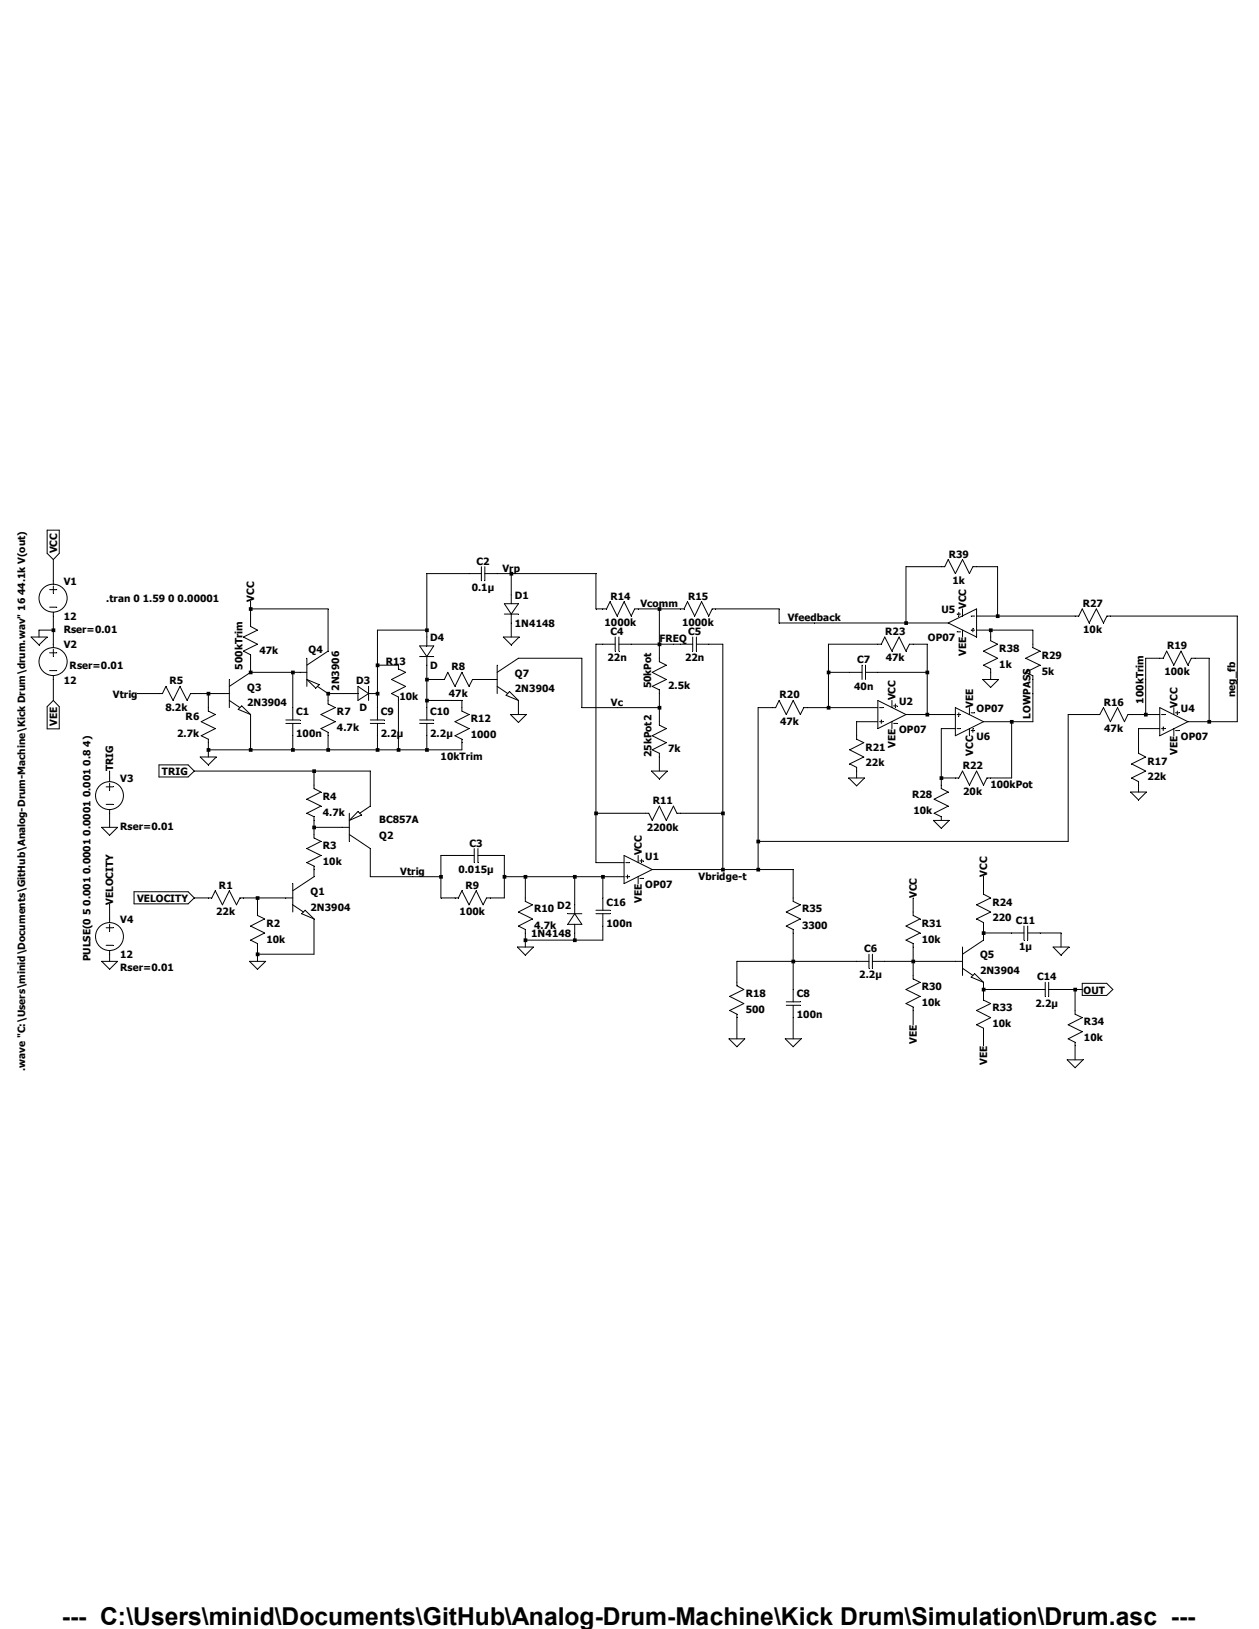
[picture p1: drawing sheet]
<svg xmlns="http://www.w3.org/2000/svg" width="216mm" height="279mm" viewBox="0 0 216 279" stroke-linecap="round" stroke-linejoin="round" font-family="sans-serif">
<g fill="none" stroke="#000" stroke-width=".17">
<path d="M8.1 90.9h2.1v4l-1.1 1.1-1-1.1zM9.1 96v4.2M82.5 98.4h-9.3v12.4M82.5 97.2v2.4M83.1 98.4h19.1v6h1.8l.6-1.2 1.2 2.5 1.2-2.5 1.2 2.5 .6-1.3h8.5l.6-1.2 1.2 2.5 1.2-2.5 1.2 2.5 .6-1.3h11.5v2.4h29M83.1 97.2v2.4M87.7 98.4v5.1M5.3 109.3h2.8l-1.4 1.3zM8.5 101.1h1.2M8.5 104.1h1.2M8.5 112h1.2M8.5 115h1.2"/>
<path d="M9.1 100.5v1.2M9.1 105v6.1M9.1 111.4v1.2M9.1 115.9v4.2M9.1 108.1h-2.4v1.2M23.6 119h4.3l.5-1.3 1.3 2.4 1.2-2.4 1.2 2.4 .6-1.1h6.6M35.7 119v3l1.2 .6-2.4 1.2 2.4 1.2-2.4 1.2 1.2 .6v3M39.3 116.5v4.9M43 115.3l-3.7 2.4M43 103.2v4.2l1.2 .7-2.5 1.2 2.5 1.2-2.5 1.2 1.3 .6v3M43 104.4h13.3v7.3l-3.7 2.4M43 115.3h9.6"/>
<path d="M50.2 115.3v8.2M52.6 116.5l2.1 .9-.6 .6zM52.6 112.9v4.8M54.4 117.7l1.9 1.3M56.3 119h5.1M56.3 119v1.7l1.2 .7-2.5 1.2 2.5 1.2-2.5 1.2 1.3 .6v3M61.4 117.7l1.8 1.3-1.8 1.1zM63.2 119h1.5M63.2 117.7v2.4M64.7 114.1h3.6v.6l1.3 .6-2.5 1.2 2.5 1.2-2.5 1.3 1.2 .5v9.1M72 112.6h2.4M72 110.8h2.4l-1.2 1.8z"/>
<path d="M73.2 116.5h3l.6-1.2 1.2 2.4 1.2-2.4 1.2 2.4 .6-1.2h4.3M73.2 112.6v10.9M73.2 108.1h-8.5v15.4M85.3 115.3l3.6-2.4h10.9v8.5h13.3M85.3 117.7l1.8 1.3M85.3 114.1v4.9M86.3 109.3h2.7l-1.3 1.3zM86.5 105.3h2.4M86.5 103.5h2.4l-1.2 1.8zM87.4 118.6l1.5 1.5-2.1-.8zM87.7 105.3v4M105.5 110.5h-3.3v37.5h4.8"/>
<path d="M105.5 109.3v2.4M106.1 110.5h12.7M106.1 109.3v2.4M113.1 104.4v9.1l1.2 .6-2.5 1.2 2.5 1.2-2.5 1.2 1.3 .6v6.1l1.2 .6-2.5 1.2 2.5 1.2-2.5 1.2 1.3 .6v3M118.8 109.3v2.4M119.4 110.5h4.6v38.6M119.4 109.3v2.4M142.1 115.3h5.7M147.8 114.1v2.4M148.4 115.3h10.6M148.4 114.1v2.4M162.6 106.8l4.9-2.4v4.9z"/>
<path d="M164.1 105.3h.6M164.1 108.4h.6M164.4 105v.7M165.1 104.4v1.3M165.1 108.1v1.2M166.5 105.7h.6M166.5 108.1h.6M166.8 107.8v.6M167.5 108.1h9.6v3l1.3 .6-2.5 1.2 2.5 1.2-2.5 1.2 1.2 .6v7.9h-8.4M167.5 105.7h17.5l.6-1.3 1.2 2.4 1.2-2.4 1.2 2.4 .6-1.1h22.4v18.1h-8.5M168.5 116.5h2.7l-1.3 1.4zM169.9 108.1v1.8l1.2 .6-2.4 1.2 2.4 1.2-2.4 1.2 1.2 .6v1.8"/>
<path d="M171.1 105.7v-8.5h-4.3l-.6 1.2-1.1-2.4-1.3 2.4-1.2-2.4-.6 1.2h-6.6v9.6M8.1 121.2l1-1.1 1.1 1.1v3.8h-2.1zM18.2 135h1.2M18.2 138h1.2M18.8 132.2v1.9M18.8 134.4v1.2M18.8 138.9v3M27.3 131.2h5l1 1-1 1.1h-5zM33.3 132.2h30.2v6.1l-1.8 1.2M34.3 129.8h2.8l-1.4 1.4zM39.3 120.1l1.8 1.3M40.9 121.7l.5-.6 1.6 1.5z"/>
<path d="M43 122.6v6M49 123.5h2.4M49 124.1h2.4M50.2 124.1v4.5M53.8 132.2v3.1l1.2 .5-2.4 1.3 2.4 1.2-2.4 1.2 1.2 .6v3.6l1.2 .6-2.4 1.2 2.4 1.2-2.4 1.3 1.2 .5v1.9l-3.6 2.4M59.9 139.5v4.8M61.4 139.2l.6 .6-2.1 .9zM63.5 123.5h2.4M63.5 124.1h2.4M64.7 124.1v4.5M72 123.5h2.4M72 124.1h2.4"/>
<path d="M73.2 124.1v4.5M73.2 120.1h6v1.9l1.2 .6-2.4 1.2 2.4 1.2-2.4 1.2 1.2 .6v1.8h-43.5M87.5 122.6h2.8l-1.4 1.3zM88.9 120.1v2.5M102.2 139.5h9.1l.5 1.2 1.3-2.4 1.2 2.4 1.2-2.4 .6 1.2h7.9M111.7 132.2h2.7l-1.3 1.4zM142.1 121.4v-10.9h9l.6-1.2 1.3 2.4 1.2-2.4 1.2 2.4 .6-1.2h3v12.1M145.5 133.4h2.8l-1.4 1.4zM150.5 121.4h-12.7l-.6 1.2-1.2-2.5-1.2 2.5-1.2-2.5-.6 1.3h-3v27.7M150.5 120.1l4.9 2.5-4.9 2.4zM150.5 123.8h-3.6v3l1.2 .6-2.4 1.2 2.4 1.2-2.4 1.2 1.2 .6v1.8M150.8 121.4h.6"/>
<path d="M150.8 123.8h.6M151.1 123.5v.6M153 120.1v1.3M153 123.8v1.2M153.2 124.1h.6M153.2 121.1h.6M153.5 120.7v.7M155.4 122.6h8.4M163.8 125h-2.4v10.3l1.2 .5-2.4 1.3 2.4 1.2-2.4 1.2 1.2 .6v.6M163.8 121.4l4.9 2.4-4.9 2.4zM164.1 122.6h.6M164.1 125h.6"/>
<path d="M164.4 122.3v.6M166.2 121.4v1.2M166.2 125v1.2M166.5 122.3h.6M166.5 125.3h.6M166.8 125v.6M173.5 123.8v9.6h-4.3l-.5 1.3-1.2-2.5-1.3 2.5-1.1-2.5-.7 1.2h-3M193.9 135.8h2.7l-1.4 1.4zM196.5 122.6v-9.7h3l.6-1.2 1.2 2.4 1.2-2.4 1.2 2.4 .6-1.2h3v10.9M198.9 122.6h-5.5l-.6 1.2-1.2-2.4-1.2 2.4-1.2-2.4-.6 1.2h-5.4v21.7h-53.2M198.9 125h-3.7v4.2l1.3 .6-2.4 1.2 2.4 1.2-2.4 1.2 1.1 .7v1.7M198.9 121.4l4.8 2.4-4.8 2.4z"/>
<path d="M199.2 122.6h.6M199.2 125h.6M199.5 124.7v.6M201.3 121.4v1.2M201.3 125v1.2M201.6 122.3h.6M201.6 125.3h.6M201.9 122v.6M17.4 141.9h2.8l-1.4 1.4zM18.2 159.1h1.2M18.8 155.2v3M18.8 158.5v1.2"/>
<path d="M23 153h9.3l1 1-1 1h-9.3zM33.3 154h3l.6-1.2 1.2 2.4 1.2-2.4 1.3 2.4 .5-1.2h9.1M44.2 154v3l1.2 .6-2.4 1.2 2.4 1.2-2.4 1.2 1.2 .6v3.1M50.2 155.2l1.8 1.2M50.2 151.6v4.8M51.7 156.7l.6-.6 1.5 1.5zM53.8 157.6v6.1h-9.6M53.8 141.9h6.1M59.9 143.1l3.6 2.4v4.9h12.1M81.3 146.7h-5.7v7.3h3l.6-1.2 1.2 2.4 1.3-2.4 1.1 2.4 .6-1.2h3.1v-7.3h-4.5M81.3 145.5v2.5M82 145.5v2.5"/>
<path d="M86.5 150.4h20.5M90.1 150.4v4.2l1.2 .6-2.4 1.2 2.4 1.2-2.4 1.2 1.2 .6v3M97.4 156.7h2.4M98.6 156.7l1.2 1.8h-2.4zM98.6 150.4v6.3M98.6 158.5v2.7M102.2 156.7h2.4M102.2 156.1h2.4M103.4 150.4v5.7M103.4 156.7v4.5h-13.3M107 146.7l4.8 2.4-4.8 2.5zM107.3 148h.6"/>
<path d="M107.3 150.4h.6M107.6 150.1v.6M109.4 146.7v1.3M109.4 150.4v1.2M109.7 147.7h.7M109.7 150.7h.7M110 147.4v.6M111.8 149.1h24.2v5.5l1.2 .6-2.4 1.2 2.4 1.2-2.4 1.2 1.2 .6v12.4M156.6 154v3l1.2 .6-2.4 1.2 2.4 1.2-2.4 1.2 1.2 .6v6.1l1.2 .6-2.4 1.2 2.4 1.2-2.4 1.2 1.2 .6v3.1M160.1 140.7h2.7l-1.4 1.4zM168.7 150.4v3l1.2 .6-2.4 1.2 2.4 1.2-2.4 1.2 1.2 .6v3l-3.6 2.5M175.6 158.8v2.4"/>
<path d="M176.2 158.8v2.4M17.4 164.9h2.8l-1.4 1.3zM18.2 162.1h1.2M18.8 163.1v1.8M42.8 164.9h2.8l-1.4 1.3zM88.7 162.4h2.8l-1.4 1.4zM125 178.2h2.7l-1.3 1.3zM134.7 178.2h2.7l-1.4 1.3zM134.8 171.8h2.4M134.8 172.4h2.4M136 172.4v5.8M149 164.9h-22.6v4.2l1.2 .6-2.5 1.2 2.5 1.2-2.5 1.2 1.3 .6v4.3"/>
<path d="M149 163.7v2.4M149.6 164.9h15.5M149.6 163.7v2.4M165.1 162.4v4.9M165.1 166.1l1.7 1.2M166.5 167.6l.6-.6 1.6 1.5zM168.7 168.5v3l1.2 .6-2.4 1.2 2.4 1.2-2.4 1.3 1.2 .6v3M168.7 169.7h10.5M168.7 160h6.9M176.2 160h5.7v2.4M179.2 168.5v2.4M179.8 169.7h5.8"/>
<path d="M179.8 168.5v2.4M180.6 162.4h2.7l-1.4 1.4zM184.4 169.7v4.2l1.2 .6-2.4 1.3 2.4 1.2-2.4 1.2 1.2 .6v3M185.6 168.7h4.2l1 1-1 1h-4.2zM183 181.8h2.7l-1.3 1.3z"/>
<circle cx="9.1" cy="113.5" r="2.4"/>
<circle cx="9.1" cy="102.6" r="2.4"/>
<circle cx="18.8" cy="136.5" r="2.39"/>
<circle cx="18.8" cy="160.6" r="2.39"/>
</g>
<path d="M8.8 107.8h.7v.6h-.7zM35.4 118.7h.7v.6h-.7zM35.4 128.3h.7v.6h-.7zM42.7 104.1h.6v.7h-.6zM42.7 115h.6v.7h-.6zM42.7 128.3h.6v.6h-.6zM43.9 153.7h.6v.6h-.6zM43.9 163.4h.6v.6h-.6zM49.9 115h.6v.7h-.6zM49.9 128.3h.6v.6h-.6zM53.6 132h.6v.6h-.6zM53.6 141.6h.6v.6h-.6zM56 118.7h.6v.6h-.6zM56 128.3h.6v.6h-.6zM64.4 113.8h.7v.6h-.7zM64.4 118.7h.7v.6h-.7zM64.4 128.3h.7v.6h-.7zM68 128.3h.7v.6h-.7zM72.9 107.8h.6v.6h-.6zM72.9 116.2h.6v.7h-.6zM72.9 119.8h.6v.7h-.6zM72.9 128.3h.6v.6h-.6zM75.3 150.1h.6v.6h-.6zM86.2 150.1h.6v.6h-.6zM87.4 98.1h.6v.6h-.6zM89.8 150.1h.6v.6h-.6zM89.8 161h.6v.6h-.6zM98.3 150.1h.6v.6h-.6zM98.3 161h.6v.6h-.6zM101.9 139.2h.6v.6h-.6zM103.1 150.1h.6v.6h-.6zM112.8 104.1h.6v.7h-.6zM112.8 110.2h.6v.6h-.6zM112.8 121.1h.6v.6h-.6zM123.7 139.2h.6v.6h-.6zM123.7 148.8h.6v.7h-.6zM129.7 144h.6v.7h-.6zM129.7 148.8h.6v.7h-.6zM135.7 164.6h.7v.6h-.7zM141.8 115h.6v.7h-.6zM141.8 121.1h.6v.6h-.6zM155.1 106.6h.6v.6h-.6zM156.3 164.6h.6v.6h-.6zM158.7 115h.6v.7h-.6zM158.7 122.3h.6v.6h-.6zM161.1 133.1h.7v.7h-.7zM168.4 159.7h.6v.7h-.6zM168.4 169.4h.6v.7h-.6zM169.6 107.8h.6v.6h-.6zM170.8 105.4h.6v.6h-.6zM173.2 123.5h.6v.6h-.6zM184.1 169.4h.6v.7h-.6zM196.2 122.3h.6v.6h-.6zM207.1 123.5h.6v.6h-.6z" fill-rule="evenodd" fill="#000"/>
<text font-size="4.2" x="10.6" y="278.7">--- C:\Users\minid\Documents\GitHub\Analog-Drum-Machine\Kick Drum\Simulation\Drum.asc ---</text>
<g font-size="1.7">
<text x="9.8" y="94.9" transform="rotate(-90 9.8 94.9)">VCC</text>
<text x="162.7" y="95.6">R39</text>
<text x="10.9" y="100.3">V1</text>
<text x="80.9" y="101.3">0.1µ</text>
<text x="81.7" y="96.9">C2</text>
<text x="86.1" y="98">Vrp</text>
<text x="163.3" y="100.1">1k</text>
<text x="10.9" y="106.4">12</text>
<text x="18.2" y="103.3">.tran 0 1.59 0 0.00001</text>
<text x="43.6" y="103.2" transform="rotate(-90 43.6 103.2)">VCC</text>
<text x="88.3" y="102.7">D1</text>
<text x="88.3" y="107.6">1N4148</text>
<text x="103.7" y="107.4">1000k</text>
<text x="104.7" y="102.9">R14</text>
<text x="109.8" y="104.1">Vcomm</text>
<text x="117" y="107.4">1000k</text>
<text x="118" y="102.9">R15</text>
<text x="135.1" y="106.5">Vfeedback</text>
<text x="161.5" y="105.2">U5</text>
<text x="165.7" y="104.4" transform="rotate(-90 165.7 104.4)">VCC</text>
<text x="185.7" y="104.1">R27</text>
<text x="10.9" y="108.5">Rser=0.01</text>
<text x="10.9" y="111.2">V2</text>
<text x="44.5" y="112.1">47k</text>
<text x="52.9" y="112">Q4</text>
<text x="73.8" y="110">D4</text>
<text x="104.2" y="113.4">22n</text>
<text x="104.7" y="108.9">C4</text>
<text x="113.1" y="110.2">FREQ</text>
<text x="117.5" y="113.4">22n</text>
<text x="118" y="108.9">C5</text>
<text x="147" y="113.7">C7</text>
<text x="151.8" y="108.9">R23</text>
<text x="151.9" y="113.4">47k</text>
<text x="159.1" y="110">OP07</text>
<text x="165.7" y="112.5" transform="rotate(-90 165.7 112.5)">VEE</text>
<text x="171.4" y="111.8">R38</text>
<text x="178.6" y="113">R29</text>
<text x="185.8" y="108.6">10k</text>
<text x="200.2" y="111.3">R19</text>
<text x="10.9" y="117.3">12</text>
<text x="11.9" y="114.8">Rser=0.01</text>
<text x="19.3" y="119.7">Vtrig</text>
<text x="29.1" y="117.4">R5</text>
<text x="41.6" y="114.9" transform="rotate(-90 41.6 114.9)">500kTrim</text>
<text x="42.4" y="118.4">Q3</text>
<text x="58.2" y="118.5" transform="rotate(-90 58.2 118.5)">2N3906</text>
<text x="61.1" y="117.4">D3</text>
<text x="66.2" y="114">R13</text>
<text x="73.8" y="114.8">D</text>
<text x="77" y="119.5">47k</text>
<text x="77.4" y="115">R8</text>
<text x="88.3" y="116">Q7</text>
<text x="88.3" y="118.7">2N3904</text>
<text x="111.7" y="118.1" transform="rotate(-90 111.7 118.1)">50kPot</text>
<text x="114.6" y="118.2">2.5k</text>
<text x="133.7" y="119.8">R20</text>
<text x="146.5" y="118.3">40n</text>
<text x="171.4" y="114.5">1k</text>
<text x="178.6" y="115.7">5k</text>
<text x="199.7" y="115.8">100k</text>
<text x="211.8" y="119.6" transform="rotate(-90 211.8 119.6)">neg_fb</text>
<text x="9.8" y="124.5" transform="rotate(-90 9.8 124.5)">VEE</text>
<text x="28.4" y="121.9">8.2k</text>
<text x="31.8" y="123.6">R6</text>
<text x="42.4" y="121.2">2N3904</text>
<text x="50.8" y="122.7">C1</text>
<text x="57.8" y="122.7">R7</text>
<text x="57.8" y="125.4">4.7k</text>
<text x="61.6" y="121.9">D</text>
<text x="65.3" y="122.7">C9</text>
<text x="68.5" y="120.1">10k</text>
<text x="73.8" y="122.7">C10</text>
<text x="80.7" y="123.9">R12</text>
<text x="104.8" y="121">Vc</text>
<text x="133.8" y="124.3">47k</text>
<text x="153.6" y="120.1" transform="rotate(-90 153.6 120.1)">VCC</text>
<text x="154.2" y="120.9">U2</text>
<text x="154.2" y="125.7">OP07</text>
<text x="166.9" y="121.4" transform="rotate(-90 166.9 121.4)">VEE</text>
<text x="167.5" y="122.1">OP07</text>
<text x="176.7" y="123.3" transform="rotate(-90 176.7 123.3)">LOWPASS</text>
<text x="189.3" y="121">R16</text>
<text x="189.4" y="125.5">47k</text>
<text x="196.1" y="120.7" transform="rotate(-90 196.1 120.7)">100kTrim</text>
<text x="201.9" y="121.4" transform="rotate(-90 201.9 121.4)">VCC</text>
<text x="202.5" y="122.1">U4</text>
<text x="30.4" y="126.3">2.7k</text>
<text x="50.8" y="126.3">100n</text>
<text x="65.3" y="126.3">2.2µ</text>
<text x="73.8" y="126.3">2.2µ</text>
<text x="75.6" y="130.3">10kTrim</text>
<text x="80.7" y="126.6">1000</text>
<text x="111.7" y="129.9" transform="rotate(-90 111.7 129.9)">25kPot2</text>
<text x="114.6" y="129">7k</text>
<text x="148.4" y="128.7">R21</text>
<text x="148.4" y="131.4">22k</text>
<text x="153.6" y="128.2" transform="rotate(-90 153.6 128.2)">VEE</text>
<text x="165.1" y="131.9">R22</text>
<text x="166.9" y="129.6" transform="rotate(-90 166.9 129.6)">VCC</text>
<text x="167.5" y="126.9">U6</text>
<text x="196.8" y="131.1">R17</text>
<text x="201.9" y="129.5" transform="rotate(-90 201.9 129.5)">VEE</text>
<text x="202.5" y="126.9">OP07</text>
<text x="19.4" y="132.3" transform="rotate(-90 19.4 132.3)">TRIG</text>
<text x="20.6" y="134.2">V3</text>
<text x="27.8" y="133">TRIG</text>
<text x="55.4" y="137.2">R4</text>
<text x="111.9" y="137.9">R11</text>
<text x="156.4" y="136.9">R28</text>
<text x="165.2" y="136.4">20k</text>
<text x="169.8" y="135.2">100kPot</text>
<text x="196.8" y="133.9">22k</text>
<text x="20.6" y="142.3">Rser=0.01</text>
<text x="55.4" y="139.9">4.7k</text>
<text x="65" y="143.8">Q2</text>
<text x="65" y="141.1">BC857A</text>
<text x="110.9" y="142.5">2200k</text>
<text x="156.6" y="139.6">10k</text>
<text x="55.4" y="145.6">R3</text>
<text x="55.4" y="148.4">10k</text>
<text x="78.6" y="149.7">0.015µ</text>
<text x="80.5" y="145.2">C3</text>
<text x="110.1" y="146.7" transform="rotate(-90 110.1 146.7)">VCC</text>
<text x="110.7" y="147.4">U1</text>
<text x="19.4" y="155.2" transform="rotate(-90 19.4 155.2)">VELOCITY</text>
<text x="23.5" y="154.7">VELOCITY</text>
<text x="37.5" y="152.4">R1</text>
<text x="53.3" y="153.5">Q1</text>
<text x="68.6" y="150">Vtrig</text>
<text x="79.8" y="152.4">R9</text>
<text x="95.5" y="155.9">D2</text>
<text x="104" y="155.3">C16</text>
<text x="110.1" y="154.8" transform="rotate(-90 110.1 154.8)">VEE</text>
<text x="110.7" y="152.3">OP07</text>
<text x="119.8" y="150.9">Vbridge-t</text>
<text x="157.2" y="154" transform="rotate(-90 157.2 154)">VCC</text>
<text x="169.3" y="150.4" transform="rotate(-90 169.3 150.4)">VCC</text>
<text x="170.2" y="155.3">R24</text>
<text x="20.6" y="158.3">V4</text>
<text x="37.1" y="156.9">22k</text>
<text x="45.7" y="159">R2</text>
<text x="45.7" y="161.7">10k</text>
<text x="53.3" y="156.2">2N3904</text>
<text x="78.8" y="156.9">100k</text>
<text x="91.1" y="160.7">1N4148</text>
<text x="91.6" y="156.5">R10</text>
<text x="91.6" y="159.3">4.7k</text>
<text x="104" y="159">100n</text>
<text x="137.5" y="156.5">R35</text>
<text x="137.5" y="159.3">3300</text>
<text x="158.1" y="159">R31</text>
<text x="158.1" y="161.7">10k</text>
<text x="170.2" y="158">220</text>
<text x="174.2" y="158.5">C11</text>
<text x="15.5" y="164.9" transform="rotate(-90 15.5 164.9)">PULSE(0 5 0.001 0.0001 0.0001 0.001 0.8 4)</text>
<text x="20.6" y="166.5">Rser=0.01</text>
<text x="20.6" y="164.4">12</text>
<text x="147.4" y="167.8">2.2µ</text>
<text x="148.2" y="163.3">C6</text>
<text x="168.1" y="164.4">Q5</text>
<text x="168.1" y="167.1">2N3904</text>
<text x="174.8" y="163">1µ</text>
<text x="127.9" y="171">R18</text>
<text x="127.9" y="173.7">500</text>
<text x="136.7" y="171">C8</text>
<text x="158.1" y="169.8">R30</text>
<text x="158.1" y="172.6">10k</text>
<text x="170.2" y="173.4">R33</text>
<text x="177.6" y="172.6">2.2µ</text>
<text x="177.8" y="168.1">C14</text>
<text x="185.8" y="170.4">OUT</text>
<text x="136.7" y="174.7">100n</text>
<text x="157.2" y="179" transform="rotate(-90 157.2 179)">VEE</text>
<text x="170.2" y="176.1">10k</text>
<text x="185.9" y="175.9">R34</text>
<text x="185.9" y="178.6">10k</text>
<text x="4.3" y="183.7" transform="rotate(-90 4.3 183.7)">.wave &quot;C:\Users\minid\Documents\GitHub\Analog-Drum-Machine\Kick Drum\drum.wav&quot; 16 44.1k V(out)</text>
<text x="169.3" y="182.6" transform="rotate(-90 169.3 182.6)">VEE</text>
</g>
</svg>
